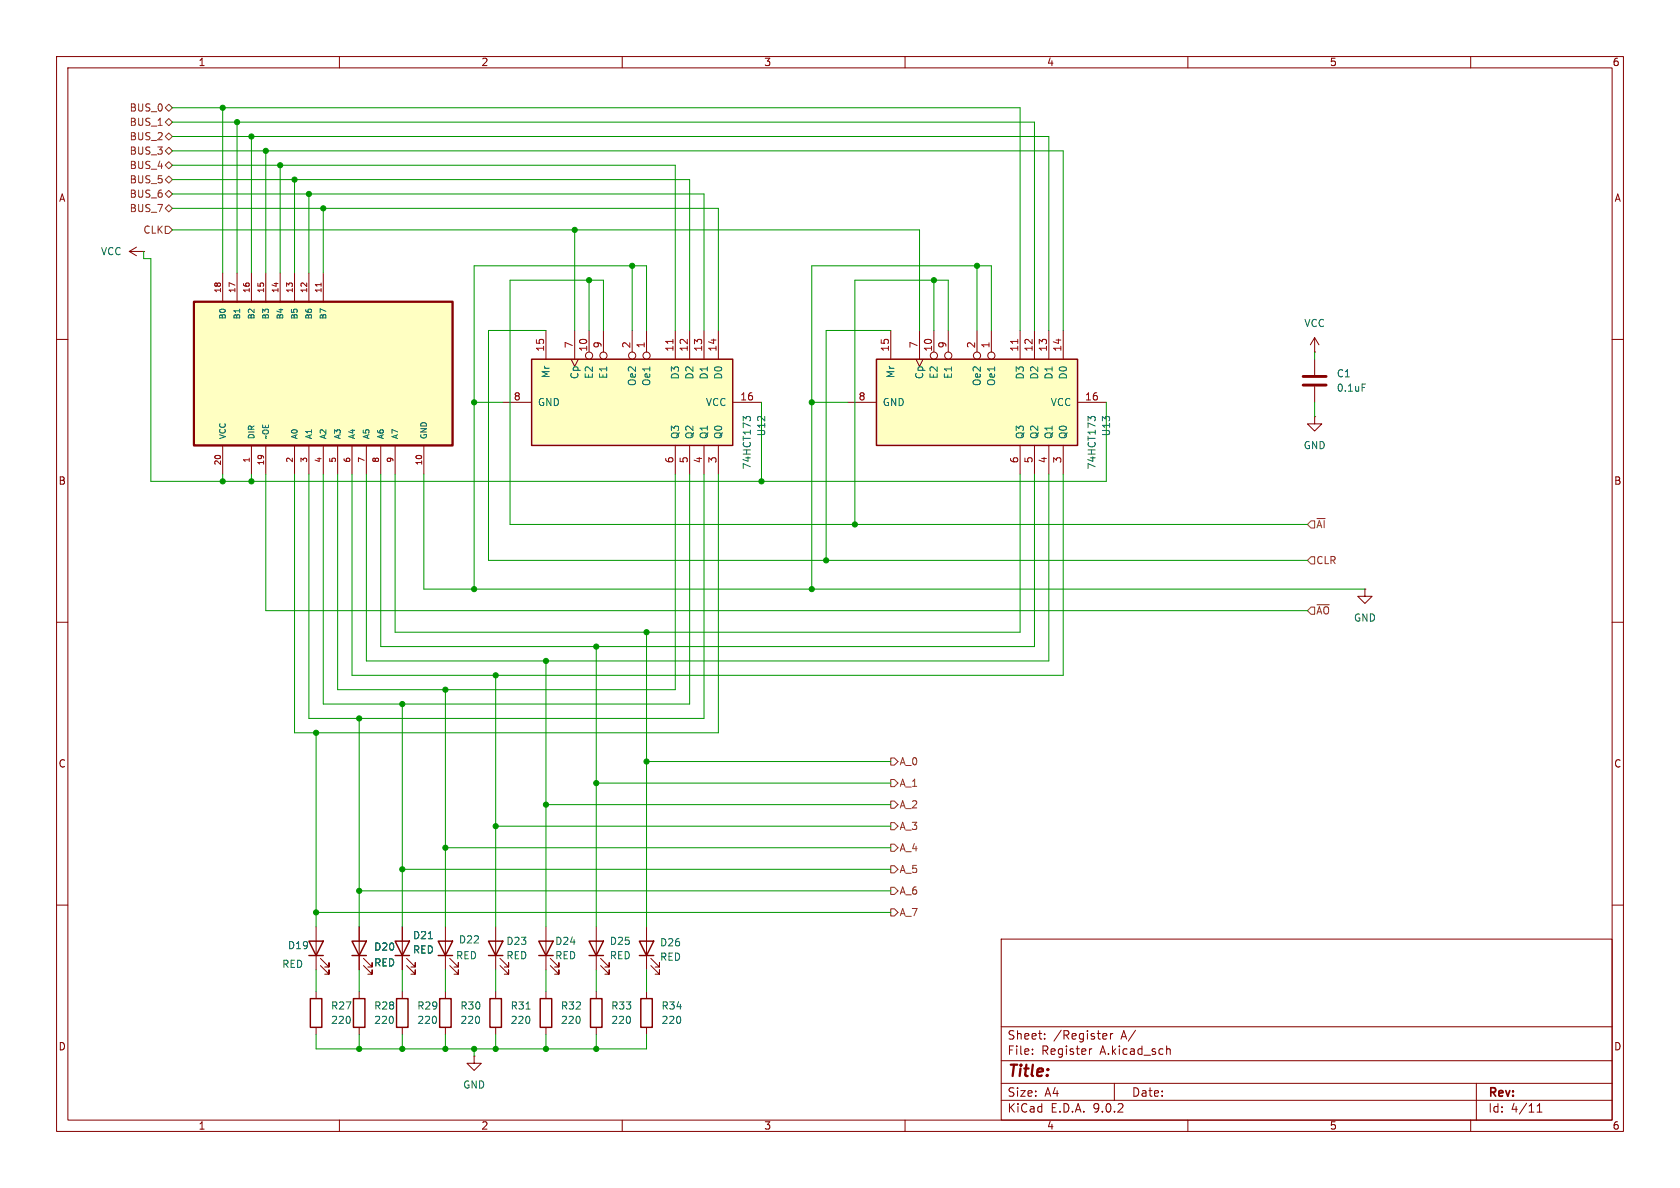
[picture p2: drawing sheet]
<svg xmlns="http://www.w3.org/2000/svg" width="297mm" height="210mm" viewBox="0 0 297 210" stroke-linecap="round" stroke-linejoin="round" font-family="sans-serif">
<g fill="none" stroke="#840000" stroke-width=".18">
<path d="M10 10h277v190h-277zM12 12h273v186h-273zM60 10v2M110 10v2M160 10v2M210 10v2M260 10v2M232.4 59.7l-.8 1.3M232.4 59.7l.8 1.3M232.4 59.7v2.5M10 60h2M232.4 62.2h.1"/>
<path d="M285 60h2M10 110h2M285 110h2M10 160h2M177 166h108v32h-108zM285 160h2M60 198v2M110 198v2M160 198v2M177 194.5h108M177 191.5h108M177 187.5h108"/>
<path d="M177 181.5h108M182.5 186.3v.1M182.5 185.5v.1M184.7 183.6v.1M184.7 182.8v.1M192.6 185.4v1M193 185.4l-.3 .1-.1 .2M195.2 182.7l.4 .1 .1 .3-.7 .1M195.6 183.6l-.4 .1M196.3 182.7v1M196.7 182.7l-.2 .1-.2 .2M197 191.5v3"/>
<path d="M206.3 185.5h.5l.1 .9M210 198v2M260 198v2M261 191.5v6.5M271.7 196.6h.9M271.7 195.5l.5-.4v1.5"/>
</g>
<path d="M94 63.5h35.5v15.2h-35.5z" fill="#ffffc2"/>
<path d="M94 63.5h35.5v15.2h-35.5zM62.2 166.4h2.6l-1.3 2.5zM62.2 168.9h2.6M95.2 166.4h2.6l-1.3 2.5zM95.2 168.9h2.6M95.5 176.5h2v5.1h-2zM104.1 166.4h2.6l-1.3 2.5zM104.1 168.9h2.6M104.4 176.5h2v5.1h-2zM113 166.4h2.6l-1.3 2.5zM113 168.9h2.6M113.3 176.5h2v5.1h-2z" fill="none" stroke="#840000" stroke-width=".25"/>
<g fill="none" stroke="#840000" stroke-width=".18">
<path d="M96.5 58.4v5.1M101.6 58.4v5.1M104.1 58.4v3.8M106.7 58.4v3.8M111.8 58.4v3.8M114.3 58.4v3.8M119.4 58.4v5.1M121.9 58.4v5.1M124.5 58.4v5.1M127 58.4v5.1M88.9 71.1h5.1M101 63.5l.6 1.3 .6-1.3"/>
<path d="M119.4 78.7v5.1M121.9 78.7v5.1M124.5 78.7v5.1M127 78.7v5.1M129.5 71.1h5.1M63.5 163.8v7.7M64.3 170.7l1.5 1.5v-.7v.7h-.8M64.3 169.4l1.5 1.5v-.7v.7h-.8M96.5 163.8v7.7M96.5 175.3v1.2M97.3 170.7l1.5 1.5v-.7v.7h-.8M97.3 169.4l1.5 1.5v-.7v.7h-.8"/>
<path d="M105.4 163.8v7.7M105.4 175.3v1.2M106.2 170.7l1.5 1.5v-.7v.7h-.8M106.2 169.4l1.5 1.5v-.7v.7h-.8M114.3 163.8v7.7M114.3 175.3v1.2M115.1 170.7l1.5 1.5v-.7v.7h-.8M115.1 169.4l1.5 1.5v-.7v.7h-.8M96.5 181.6v1.3M105.4 181.6v1.3M114.3 181.6v1.3"/>
<circle cx="104.1" cy="62.9" r=".63"/>
<circle cx="106.7" cy="62.9" r=".63"/>
<circle cx="111.8" cy="62.9" r=".63"/>
<circle cx="114.3" cy="62.9" r=".63"/>
</g>
<path d="M119 60v.7" fill="none" stroke="#a90000" stroke-width=".18"/>
<path d="M132.7 74.2v-.3l-.3-.3-.4 .1-.1 .3-.5-.4v.8" fill="none" stroke="#006464" stroke-width=".18"/>
<path d="M154.9 63.5h35.6v15.2h-35.6z" fill="#ffffc2"/>
<path d="M154.9 63.5h35.6v15.2h-35.6zM62.5 176.5h2v5.1h-2z" fill="none" stroke="#840000" stroke-width=".25"/>
<g fill="none" stroke="#840000" stroke-width=".18">
<path d="M157.5 58.4v5.1M162.6 58.4v5.1M165.1 58.4v3.8M167.6 58.4v3.8M172.7 58.4v3.8M175.3 58.4v3.8M180.3 58.4v5.1M182.9 58.4v5.1M185.4 58.4v5.1M188 58.4v5.1M149.9 71.1h5M161.9 63.5l.7 1.3 .6-1.3"/>
<path d="M180.3 78.7v5.1M182.9 78.7v5.1M185.4 78.7v5.1M188 78.7v5.1M190.5 71.1h5.1M232.4 63.5v2.8M232.4 68.3v2.8M63.5 175.3v1.2M63.5 181.6v1.3"/>
<circle cx="165.1" cy="62.9" r=".63"/>
<circle cx="167.6" cy="62.9" r=".63"/>
<circle cx="172.7" cy="62.9" r=".63"/>
<circle cx="175.3" cy="62.9" r=".63"/>
</g>
<path d="M179.9 60v.7" fill="none" stroke="#a90000" stroke-width=".18"/>
<path d="M193.6 74.2v-.3l-.2-.3-.4 .1-.2 .3-.5-.4v.8M240.8 67.9h.6" fill="none" stroke="#006464" stroke-width=".18"/>
<path d="M230.4 66.5h4M230.4 68.1h4" fill="none" stroke="#840000" stroke-width=".51"/>
<path d="M34.3 53.3h45.7v25.4h-45.7z" fill="#ffffc2"/>
<path d="M34.3 53.3h45.7v25.4h-45.7z" fill="none" stroke="#840000" stroke-width=".41"/>
<g fill="none" stroke="#840000" stroke-width=".18">
<path d="M22.9 44.5l1.2 .7M22.9 44.5h2.5M24.1 43.7l-1.2 .8M25.4 44.5h.1M39.4 48.3v5M41.9 48.3v5M44.4 48.3v5M47 48.3v5M49.5 48.3v5M52.1 48.3v5M54.6 48.3v5M57.1 48.3v5"/>
<path d="M39.4 78.7v5.1M44.4 78.7v5.1M47 78.7v5.1M52.1 78.7v5.1M54.6 78.7v5.1M57.1 78.7v5.1M59.7 78.7v5.1M62.2 78.7v5.1M64.8 78.7v5.1M67.3 78.7v5.1M69.8 78.7v5.1M74.9 78.7v5.1"/>
<path d="M232.4 73.7v1.2h1.3l-1.3 1.3-1.3-1.3h1.3M232.4 73.7h.1M241.3 104.1v1.3h1.3l-1.3 1.3-1.3-1.3h1.3M241.3 104.1h.1M55.9 163.8v7.7M55.9 175.3v1.2M56.6 170.7l1.6 1.5v-.7v.7h-.8M56.6 169.4l1.6 1.5v-.7v.7h-.8M63.5 163.8v2.6M63.5 168.9v2.6M71.1 163.8v7.7M71.1 175.3v1.2"/>
<path d="M71.9 170.7l1.5 1.5v-.7v.7h-.8M71.9 169.4l1.5 1.5v-.7v.7h-.8M78.7 163.8v7.7M78.7 175.3v1.2M79.5 170.7l1.5 1.5v-.7v.7h-.7M79.5 169.4l1.5 1.5v-.7v.7h-.7M87.6 163.8v7.7M87.6 175.3v1.2M88.4 170.7l1.5 1.5v-.7v.7h-.7M88.4 169.4l1.5 1.5v-.7v.7h-.7M55.9 181.6v1.3M71.1 181.6v1.3"/>
<path d="M78.7 181.6v1.3M83.8 186.7v1.3h1.3l-1.3 1.2-1.3-1.2h1.3M83.8 186.7h.1M87.6 181.6v1.3"/>
</g>
<path d="M56.8 50v.6" fill="none" stroke="#a90000" stroke-width=".18"/>
<path d="M54.6 166.4h2.5l-1.2 2.5zM54.6 168.9h2.5M54.9 176.5h2v5.1h-2zM69.8 166.4h2.6l-1.3 2.5zM69.8 168.9h2.6M70.1 176.5h2v5.1h-2zM77.5 166.4h2.5l-1.3 2.5zM77.5 168.9h2.5M77.7 176.5h2.1v5.1h-2.1zM86.4 166.4h2.5l-1.3 2.5zM86.4 168.9h2.5M86.6 176.5h2v5.1h-2z" fill="none" stroke="#840000" stroke-width=".25"/>
<path d="M75.7 165.9h.8M93 178.4h.7" fill="none" stroke="#006464" stroke-width=".18"/>
<g fill="none" stroke="#725600" stroke-width=".18">
<path d="M29.2 19.1l.6-.7 .7 .7-.7 .6zM29.2 29.2l.6-.6 .7 .6-.7 .6zM29.2 26.7l.6-.7 .7 .7-.7 .6zM29.2 21.6l.6-.6 .7 .6-.7 .6zM29.2 24.1l.6-.6 .7 .6-.7 .7zM29.2 36.8l.6-.6 .7 .6-.7 .7zM29.8 31.1l.7 .7-.7 .6-.6-.6zM29.8 33.7l.7 .6-.7 .6-.6-.6zM29.2 40h.6l.7 .6-.7 .7h-.6zM231.8 98.4h.6v1.3h-.6l-.7-.6zM231.8 92.1h.6v1.2h-.6l-.7-.6zM232.8 91.7h1.5"/>
<path d="M231.8 107.3h.6v1.3h-.6l-.7-.6zM157.5 134h.6l.6 .6-.6 .7h-.6zM157.5 137.8h.6l.6 .6-.6 .7h-.6zM157.5 156.8h.6l.6 .7-.6 .6h-.6zM157.5 153h.6l.6 .7-.6 .6h-.6zM157.5 149.2h.6l.6 .7-.6 .6h-.6zM157.5 141.6h.6l.6 .6-.6 .7h-.6zM157.5 145.4h.6l.6 .7-.6 .6h-.6zM157.5 160.7h.6l.6 .6-.6 .6h-.6z"/>
</g>
<g fill="none" stroke="#009600" stroke-width=".18">
<path d="M30.5 19.1h149.8v39.3M39.4 19.1v29.2M30.5 29.2h88.9v29.2M30.5 36.8h96.5v21.6M30.5 34.3h94v24.1M30.5 31.8h91.4v26.6M30.5 24.1h154.9v34.3M30.5 21.6h152.4v36.8M30.5 26.7h157.5v31.7M41.9 21.6v26.7M44.4 24.1v24.2M47 26.7v21.6"/>
<path d="M49.5 29.2v19.1M52.1 31.8v16.5M54.6 34.3v14M57.1 36.8v11.5M25.4 44.5v1.2h1.3v39.4h168.9v-14M30.5 40.6h132.1v17.8M96.5 58.4h-10.1v40.7h144.7M101.6 40.6v17.8M104.1 49.5v8.9M106.7 58.4v-8.9h-16.5v43.2h140.9M111.8 47v11.4M114.3 58.4v-11.4h-30.5v57.1"/>
<path d="M157.5 58.4h-11.5v40.7M165.1 49.5v8.9M167.6 58.4v-8.9h-16.5v43.2M172.7 47v11.4M175.3 58.4v-11.4h-31.8v57.1M83.8 71.1h5.1M134.6 71.1v14M143.5 71.1h6.4M232.4 62.2v1.3M232.4 71.1v2.6M39.4 83.8v1.3M44.4 83.8v1.3"/>
<path d="M47 83.8v24.2h184.1M52.1 83.8v45.7h74.9v-45.7M54.6 83.8v43.2h69.9v-43.2M57.1 83.8v40.7h64.8v-40.7M59.7 83.8v38.1h59.7v-38.1M62.2 83.8v35.6h125.8v-35.6M64.8 83.8v33h120.6v-33M67.3 83.8v30.5h115.6v-30.5M69.8 83.8v28h110.5v-28M74.9 83.8v20.3h166.4M87.6 119.4v44.4M96.5 116.8v47"/>
<path d="M105.4 114.3v49.5M114.3 111.8v52M55.9 129.5v34.3M63.5 127v36.8M71.1 124.5v39.3M78.7 121.9v41.9M105.4 138.4h52.1M114.3 134.6h43.2M63.5 157.5h94M71.1 153.7h86.4M78.7 149.9h78.8M87.6 146.1h69.9"/>
<path d="M96.5 142.2h61M55.9 161.3h101.6M55.9 171.5v3.8M63.5 171.5v3.8M71.1 171.5v3.8M78.7 171.5v3.8M87.6 171.5v3.8M96.5 171.5v3.8M105.4 171.5v3.8M114.3 171.5v3.8M55.9 182.9v2.5h58.4v-2.5M63.5 182.9v2.5"/>
<path d="M71.1 182.9v2.5M78.7 182.9v2.5M83.8 185.4v1.3M87.6 182.9v2.5M96.5 182.9v2.5M105.4 182.9v2.5"/>
</g>
<g fill="#009600" stroke="#009600" stroke-width=".18">
<circle cx="105.4" cy="138.4" r=".46"/>
<circle cx="114.3" cy="134.6" r=".46"/>
<circle cx="96.5" cy="142.2" r=".46"/>
<circle cx="63.5" cy="127" r=".46"/>
<circle cx="55.9" cy="129.5" r=".46"/>
<circle cx="71.1" cy="124.5" r=".46"/>
<circle cx="63.5" cy="157.5" r=".46"/>
<circle cx="55.9" cy="161.3" r=".46"/>
<circle cx="96.5" cy="116.8" r=".46"/>
<circle cx="105.4" cy="114.3" r=".46"/>
<circle cx="87.6" cy="146.1" r=".46"/>
<circle cx="78.7" cy="121.9" r=".46"/>
<circle cx="87.6" cy="119.4" r=".46"/>
<circle cx="111.8" cy="47" r=".46"/>
<circle cx="151.1" cy="92.7" r=".46"/>
<circle cx="146" cy="99.1" r=".46"/>
<circle cx="134.6" cy="85.1" r=".46"/>
<circle cx="143.5" cy="104.1" r=".46"/>
<circle cx="143.5" cy="71.1" r=".46"/>
<circle cx="114.3" cy="111.8" r=".46"/>
<circle cx="44.4" cy="85.1" r=".46"/>
<circle cx="39.4" cy="85.1" r=".46"/>
<circle cx="83.8" cy="104.1" r=".46"/>
<circle cx="83.8" cy="71.1" r=".46"/>
<circle cx="101.6" cy="40.6" r=".46"/>
<circle cx="104.1" cy="49.5" r=".46"/>
<circle cx="105.4" cy="185.4" r=".46"/>
<circle cx="78.7" cy="149.9" r=".46"/>
<circle cx="71.1" cy="153.7" r=".46"/>
<circle cx="47" cy="26.7" r=".46"/>
<circle cx="49.5" cy="29.2" r=".46"/>
<circle cx="172.7" cy="47" r=".46"/>
<circle cx="165.1" cy="49.5" r=".46"/>
<circle cx="41.9" cy="21.6" r=".46"/>
<circle cx="44.4" cy="24.1" r=".46"/>
<circle cx="39.4" cy="19.1" r=".46"/>
<circle cx="52.1" cy="31.8" r=".46"/>
<circle cx="57.1" cy="36.8" r=".46"/>
<circle cx="54.6" cy="34.3" r=".46"/>
<circle cx="96.5" cy="185.4" r=".46"/>
<circle cx="87.6" cy="185.4" r=".46"/>
<circle cx="71.1" cy="185.4" r=".46"/>
<circle cx="83.8" cy="185.4" r=".46"/>
<circle cx="78.7" cy="185.4" r=".46"/>
<circle cx="63.5" cy="185.4" r=".46"/>
</g>
<text font-size="2.8" fill="#840000" x="178" y="190.9">Title:</text>
<g font-size="2.1" fill="#840000">
<text x="178" y="184">Sheet:</text>
<text x="186.2" y="184">/Register</text>
<text x="198.2" y="184">A/</text>
<text x="178" y="186.7">File:</text>
<text x="184.1" y="186.7">Register</text>
<text x="194.5" y="186.7">A.kicad_sch</text>
<text x="178" y="196.9">KiCad</text>
<text x="178" y="194.1">Size:</text>
<text x="184.7" y="194.1">A4</text>
<text x="185.7" y="196.9">E.D.A.</text>
<text x="193.3" y="196.9">9.0.2</text>
<text x="200" y="194.1">Date:</text>
<text x="263" y="194.3">Rev:</text>
<text x="263" y="196.9">Id:</text>
<text x="267.1" y="196.9">4/11</text>
</g>
<g font-size="1.8" fill="#840000">
<text x="35" y="11.9">1</text>
<text x="85" y="11.9">2</text>
<text x="135" y="11.9">3</text>
<text x="185" y="11.9">4</text>
<text x="235" y="11.9">5</text>
<text x="285" y="11.9">6</text>
<text x="10.3" y="35.9">A</text>
<text x="285.3" y="35.9">A</text>
<text x="10.3" y="85.9">B</text>
<text x="285.3" y="85.9">B</text>
<text x="10.3" y="135.9">C</text>
<text x="285.3" y="135.9">C</text>
<text x="10.3" y="185.9">D</text>
<text x="285.3" y="185.9">D</text>
<text x="35" y="199.9">1</text>
<text x="85" y="199.9">2</text>
<text x="135" y="199.9">3</text>
<text x="185" y="199.9">4</text>
<text x="235" y="199.9">5</text>
<text x="285" y="199.9">6</text>
</g>
<g font-size="1.8" fill="#725600">
<text x="22.8" y="19.9">BUS_0</text>
<text x="22.8" y="22.5">BUS_1</text>
<text x="22.8" y="27.5">BUS_3</text>
<text x="22.8" y="25">BUS_2</text>
<text x="22.8" y="30.1">BUS_4</text>
<text x="22.8" y="32.6">BUS_5</text>
<text x="22.8" y="35.2">BUS_6</text>
<text x="22.8" y="37.7">BUS_7</text>
<text x="25.2" y="41.5">CLK</text>
<text x="232.6" y="93.6">~{AI}</text>
<text x="232.6" y="99.9">CLR</text>
<text x="232.6" y="108.8">~{AO}</text>
<text x="158.9" y="135.5">A_0</text>
<text x="158.9" y="143.1">A_2</text>
<text x="158.9" y="139.3">A_1</text>
<text x="158.9" y="146.9">A_3</text>
<text x="158.9" y="154.5">A_5</text>
<text x="158.9" y="150.7">A_4</text>
<text x="158.9" y="158.3">A_6</text>
<text x="158.9" y="162.2">A_7</text>
</g>
<g font-size="1.8" fill="#006464">
<text x="17.7" y="45.3">VCC</text>
<text x="230.5" y="58">VCC</text>
<text x="95" y="72">GND</text>
<text x="97.4" y="67" transform="rotate(-90 97.4 67)">Mr</text>
<text x="102.5" y="67.1" transform="rotate(-90 102.5 67.1)">Cp</text>
<text x="105" y="67.1" transform="rotate(-90 105 67.1)">E2</text>
<text x="107.5" y="67.1" transform="rotate(-90 107.5 67.1)">E1</text>
<text x="112.6" y="68.3" transform="rotate(-90 112.6 68.3)">Oe2</text>
<text x="115.2" y="68.3" transform="rotate(-90 115.2 68.3)">Oe1</text>
<text x="120.2" y="67.2" transform="rotate(-90 120.2 67.2)">D3</text>
<text x="122.8" y="67.2" transform="rotate(-90 122.8 67.2)">D2</text>
<text x="124.7" y="72">VCC</text>
<text x="125.3" y="67.2" transform="rotate(-90 125.3 67.2)">D1</text>
<text x="127.9" y="67.2" transform="rotate(-90 127.9 67.2)">D0</text>
<text x="156" y="72">GND</text>
<text x="158.3" y="67" transform="rotate(-90 158.3 67)">Mr</text>
<text x="163.4" y="67.1" transform="rotate(-90 163.4 67.1)">Cp</text>
<text x="166" y="67.1" transform="rotate(-90 166 67.1)">E2</text>
<text x="168.5" y="67.1" transform="rotate(-90 168.5 67.1)">E1</text>
<text x="173.6" y="68.3" transform="rotate(-90 173.6 68.3)">Oe2</text>
<text x="176.1" y="68.3" transform="rotate(-90 176.1 68.3)">Oe1</text>
<text x="181.2" y="67.2" transform="rotate(-90 181.2 67.2)">D3</text>
<text x="183.7" y="67.2" transform="rotate(-90 183.7 67.2)">D2</text>
<text x="185.7" y="72">VCC</text>
<text x="186.3" y="67.2" transform="rotate(-90 186.3 67.2)">D1</text>
<text x="188.8" y="67.2" transform="rotate(-90 188.8 67.2)">D0</text>
<text x="236.2" y="66.9">C1</text>
<text x="236.2" y="69.4">0.1uF</text>
<text x="120.2" y="77.7" transform="rotate(-90 120.2 77.7)">Q3</text>
<text x="122.8" y="77.7" transform="rotate(-90 122.8 77.7)">Q2</text>
<text x="125.3" y="77.7" transform="rotate(-90 125.3 77.7)">Q1</text>
<text x="127.9" y="77.7" transform="rotate(-90 127.9 77.7)">Q0</text>
<text x="135.5" y="77.2" transform="rotate(-90 135.5 77.2)">U12</text>
<text x="181.2" y="77.7" transform="rotate(-90 181.2 77.7)">Q3</text>
<text x="183.7" y="77.7" transform="rotate(-90 183.7 77.7)">Q2</text>
<text x="186.3" y="77.7" transform="rotate(-90 186.3 77.7)">Q1</text>
<text x="188.8" y="77.7" transform="rotate(-90 188.8 77.7)">Q0</text>
<text x="196.4" y="77.2" transform="rotate(-90 196.4 77.2)">U13</text>
<text x="132.9" y="83.1" transform="rotate(-90 132.9 83.1)">74HCT173</text>
<text x="193.9" y="83.1" transform="rotate(-90 193.9 83.1)">74HCT173</text>
<text x="230.4" y="79.6">GND</text>
<text x="239.3" y="110.1">GND</text>
<text x="50.8" y="168">D19</text>
<text x="72.9" y="166.2">D21</text>
<text x="81" y="167">D22</text>
<text x="89.4" y="167.2">D23</text>
<text x="98.1" y="167.2">D24</text>
<text x="107.7" y="167.2">D25</text>
<text x="116.6" y="167.5">D26</text>
<text x="49.8" y="171.3">RED</text>
<text x="66" y="168.2">D20</text>
<text x="66" y="171">RED</text>
<text x="72.9" y="168.8">RED</text>
<text x="80.5" y="169.8">RED</text>
<text x="89.4" y="169.8">RED</text>
<text x="98.1" y="169.8">RED</text>
<text x="107.7" y="169.8">RED</text>
<text x="116.6" y="170">RED</text>
<text x="58.4" y="178.7">R27</text>
<text x="66" y="178.7">R28</text>
<text x="73.7" y="178.7">R29</text>
<text x="81.3" y="178.7">R30</text>
<text x="90.2" y="178.7">R31</text>
<text x="99.1" y="178.7">R32</text>
<text x="108" y="178.7">R33</text>
<text x="116.8" y="178.7">R34</text>
<text x="58.4" y="181.2">220</text>
<text x="66" y="181.2">220</text>
<text x="73.7" y="181.2">220</text>
<text x="81.3" y="181.2">220</text>
<text x="90.2" y="181.2">220</text>
<text x="99.1" y="181.2">220</text>
<text x="108" y="181.2">220</text>
<text x="116.8" y="181.2">220</text>
<text x="81.8" y="192.6">GND</text>
</g>
<g font-size="1.8" fill="#a90000">
<text x="96.3" y="62.3" transform="rotate(-90 96.3 62.3)">15</text>
<text x="101.3" y="61.7" transform="rotate(-90 101.3 61.7)">7</text>
<text x="103.9" y="62.3" transform="rotate(-90 103.9 62.3)">10</text>
<text x="106.4" y="61.7" transform="rotate(-90 106.4 61.7)">9</text>
<text x="111.5" y="61.7" transform="rotate(-90 111.5 61.7)">2</text>
<text x="114" y="61.7" transform="rotate(-90 114 61.7)">1</text>
<text x="119.1" y="62.3" transform="rotate(-90 119.1 62.3)">11</text>
<text x="121.7" y="62.3" transform="rotate(-90 121.7 62.3)">12</text>
<text x="124.2" y="62.3" transform="rotate(-90 124.2 62.3)">13</text>
<text x="126.7" y="62.3" transform="rotate(-90 126.7 62.3)">14</text>
<text x="157.2" y="62.3" transform="rotate(-90 157.2 62.3)">15</text>
<text x="162.3" y="61.7" transform="rotate(-90 162.3 61.7)">7</text>
<text x="164.8" y="62.3" transform="rotate(-90 164.8 62.3)">10</text>
<text x="167.4" y="61.7" transform="rotate(-90 167.4 61.7)">9</text>
<text x="172.5" y="61.7" transform="rotate(-90 172.5 61.7)">2</text>
<text x="175" y="61.7" transform="rotate(-90 175 61.7)">1</text>
<text x="180.1" y="62.3" transform="rotate(-90 180.1 62.3)">11</text>
<text x="182.6" y="62.3" transform="rotate(-90 182.6 62.3)">12</text>
<text x="185.2" y="62.3" transform="rotate(-90 185.2 62.3)">13</text>
<text x="187.7" y="62.3" transform="rotate(-90 187.7 62.3)">14</text>
<text x="90.7" y="70.9">8</text>
<text x="130.8" y="70.9">16</text>
<text x="151.7" y="70.9">8</text>
<text x="191.7" y="70.9">16</text>
<text x="119.1" y="82" transform="rotate(-90 119.1 82)">6</text>
<text x="121.7" y="82" transform="rotate(-90 121.7 82)">5</text>
<text x="124.2" y="82" transform="rotate(-90 124.2 82)">4</text>
<text x="126.7" y="82" transform="rotate(-90 126.7 82)">3</text>
<text x="180.1" y="82" transform="rotate(-90 180.1 82)">6</text>
<text x="182.6" y="82" transform="rotate(-90 182.6 82)">5</text>
<text x="185.2" y="82" transform="rotate(-90 185.2 82)">4</text>
<text x="187.7" y="82" transform="rotate(-90 187.7 82)">3</text>
</g>
<g font-size="1.4" fill="#a90000">
<text x="39.1" y="51.9" transform="rotate(-90 39.1 51.9)">18</text>
<text x="41.7" y="51.9" transform="rotate(-90 41.7 51.9)">17</text>
<text x="44.2" y="51.9" transform="rotate(-90 44.2 51.9)">16</text>
<text x="46.7" y="51.9" transform="rotate(-90 46.7 51.9)">15</text>
<text x="49.3" y="51.9" transform="rotate(-90 49.3 51.9)">14</text>
<text x="51.8" y="51.9" transform="rotate(-90 51.8 51.9)">13</text>
<text x="54.4" y="51.9" transform="rotate(-90 54.4 51.9)">12</text>
<text x="56.9" y="51.9" transform="rotate(-90 56.9 51.9)">11</text>
<text x="39.1" y="82.4" transform="rotate(-90 39.1 82.4)">20</text>
<text x="44.2" y="81.9" transform="rotate(-90 44.2 81.9)">1</text>
<text x="46.7" y="82.4" transform="rotate(-90 46.7 82.4)">19</text>
<text x="51.8" y="81.9" transform="rotate(-90 51.8 81.9)">2</text>
<text x="54.4" y="81.9" transform="rotate(-90 54.4 81.9)">3</text>
<text x="56.9" y="81.9" transform="rotate(-90 56.9 81.9)">4</text>
<text x="59.4" y="81.9" transform="rotate(-90 59.4 81.9)">5</text>
<text x="62" y="81.9" transform="rotate(-90 62 81.9)">6</text>
<text x="64.5" y="81.9" transform="rotate(-90 64.5 81.9)">7</text>
<text x="67.1" y="81.9" transform="rotate(-90 67.1 81.9)">8</text>
<text x="69.6" y="81.9" transform="rotate(-90 69.6 81.9)">9</text>
<text x="74.7" y="82.4" transform="rotate(-90 74.7 82.4)">10</text>
</g>
<g font-size="1.4" fill="#006464">
<text x="40.1" y="56.6" transform="rotate(-90 40.1 56.6)">B0</text>
<text x="42.6" y="56.6" transform="rotate(-90 42.6 56.6)">B1</text>
<text x="45.2" y="56.6" transform="rotate(-90 45.2 56.6)">B2</text>
<text x="47.7" y="56.6" transform="rotate(-90 47.7 56.6)">B3</text>
<text x="50.3" y="56.6" transform="rotate(-90 50.3 56.6)">B4</text>
<text x="52.8" y="56.6" transform="rotate(-90 52.8 56.6)">B5</text>
<text x="55.3" y="56.6" transform="rotate(-90 55.3 56.6)">B6</text>
<text x="57.9" y="56.6" transform="rotate(-90 57.9 56.6)">B7</text>
<text x="40.1" y="77.7" transform="rotate(-90 40.1 77.7)">VCC</text>
<text x="45.2" y="77.7" transform="rotate(-90 45.2 77.7)">DIR</text>
<text x="47.7" y="77.7" transform="rotate(-90 47.7 77.7)">~OE</text>
<text x="52.8" y="77.7" transform="rotate(-90 52.8 77.7)">A0</text>
<text x="55.3" y="77.7" transform="rotate(-90 55.3 77.7)">A1</text>
<text x="57.9" y="77.7" transform="rotate(-90 57.9 77.7)">A2</text>
<text x="60.4" y="77.7" transform="rotate(-90 60.4 77.7)">A3</text>
<text x="63" y="77.7" transform="rotate(-90 63 77.7)">A4</text>
<text x="65.5" y="77.7" transform="rotate(-90 65.5 77.7)">A5</text>
<text x="68" y="77.7" transform="rotate(-90 68 77.7)">A6</text>
<text x="70.6" y="77.7" transform="rotate(-90 70.6 77.7)">A7</text>
<text x="75.7" y="77.7" transform="rotate(-90 75.7 77.7)">GND</text>
</g>
</svg>
